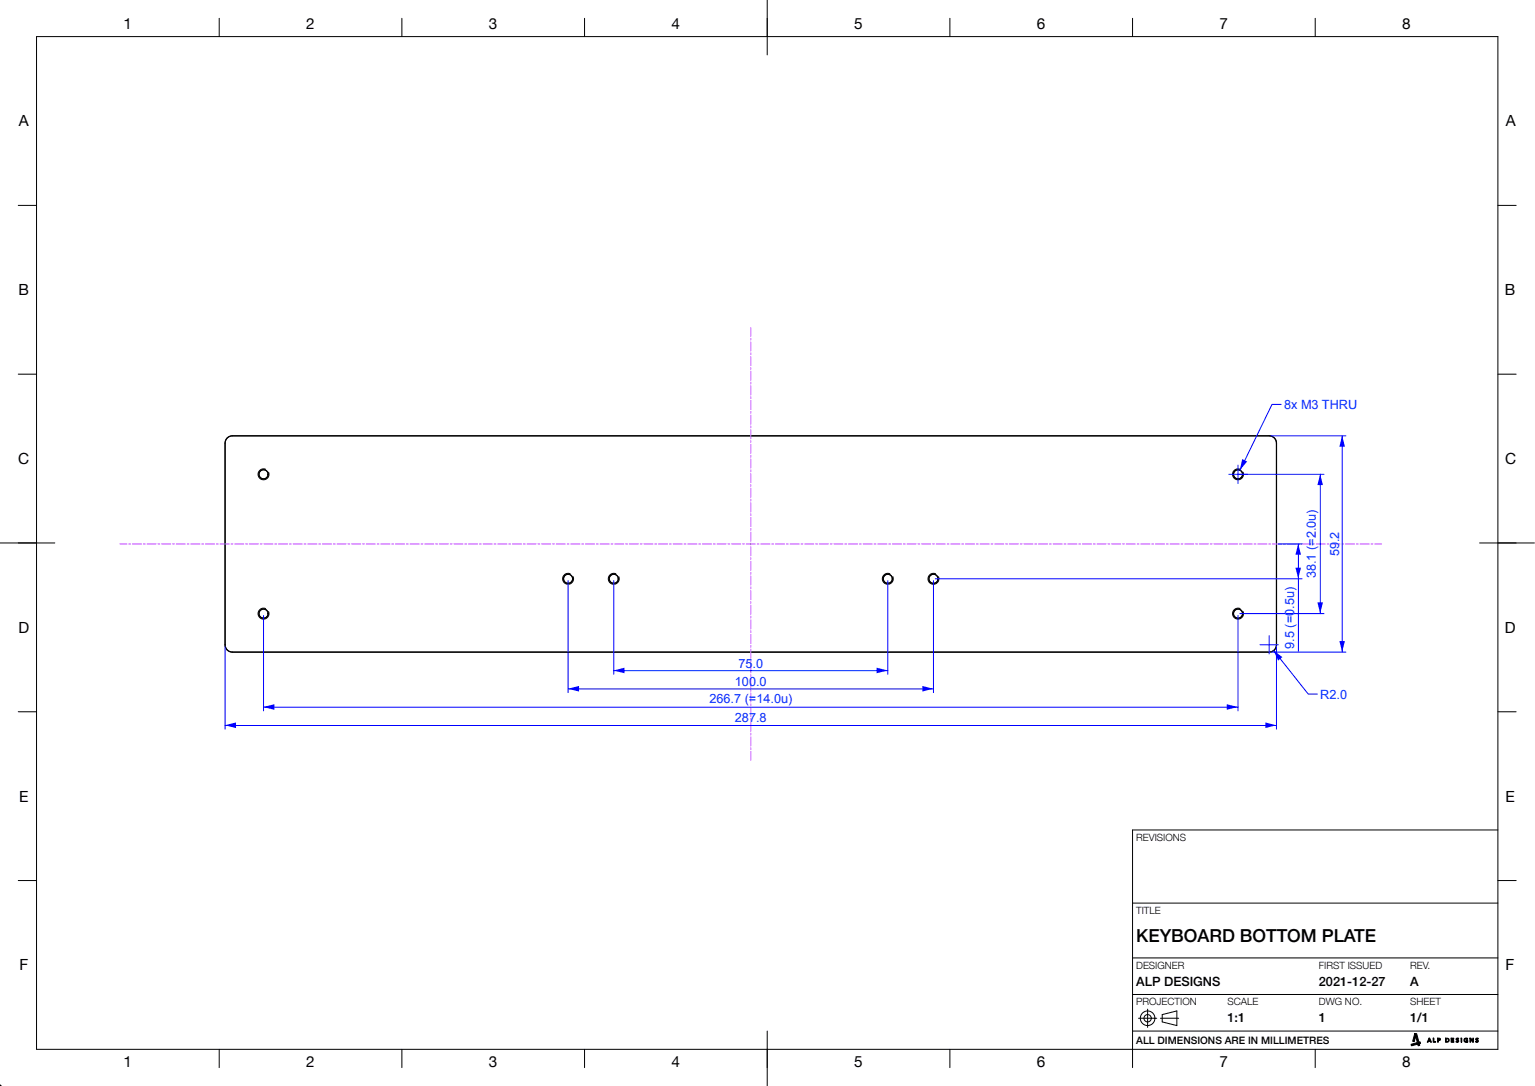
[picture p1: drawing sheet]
<svg xmlns="http://www.w3.org/2000/svg" width="420mm" height="297mm" viewBox="0 0 420 297" stroke-linecap="round" stroke-linejoin="round" font-family="sans-serif">
<g fill="none" stroke="#000" stroke-width=".34">
<path d="M62.2 119.8l.7-.5 .7-.1h283.8a2 2 0 0 1 2 2v55.2a2 2 0 0 1-2 2h-283.8a2 2 0 0 1-2-2v-55.2l.1-.7z"/>
<circle cx="72.1" cy="129.7" r="1.25"/>
<circle cx="338.9" cy="129.7" r="1.25"/>
<circle cx="155.5" cy="158.3" r="1.25"/>
<circle cx="168" cy="158.3" r="1.25"/>
<circle cx="243" cy="158.3" r="1.25"/>
<circle cx="255.5" cy="158.3" r="1.25"/>
<circle cx="72.1" cy="167.8" r="1.25"/>
<circle cx="338.9" cy="167.8" r="1.25"/>
</g>
<g fill="none" stroke="#000" stroke-width=".27">
<path d="M62.2 119.8l.7-.5 .7-.1h283.8a2 2 0 0 1 2 2v55.2a2 2 0 0 1-2 2h-283.8a2 2 0 0 1-2-2v-55.2l.1-.7zM72.7 128.3a1.5 1.5 0 0 0-2.1 1.2 1.5 1.5 0 0 0 1.7 1.7 1.5 1.5 0 0 0 1.2-2M339.4 128.3a1.5 1.5 0 0 0-2 1.2 1.5 1.5 0 0 0 1.7 1.7 1.5 1.5 0 0 0 1.2-2M156.1 156.9a1.5 1.5 0 0 0-2.1 1.2 1.5 1.5 0 0 0 1.7 1.7 1.5 1.5 0 0 0 1.2-2.1M168.6 156.9a1.5 1.5 0 0 0-2.1 1.2 1.5 1.5 0 0 0 1.7 1.7 1.5 1.5 0 0 0 1.2-2.1M243.6 156.9a1.5 1.5 0 0 0-2.1 1.2 1.5 1.5 0 0 0 1.7 1.7 1.5 1.5 0 0 0 1.2-2.1M256.1 156.9a1.5 1.5 0 0 0-2.1 1.2 1.5 1.5 0 0 0 1.7 1.7 1.5 1.5 0 0 0 1.2-2.1M72.7 166.5a1.5 1.5 0 0 0-2.1 1.1 1.5 1.5 0 0 0 1.7 1.7 1.5 1.5 0 0 0 1.2-2M339.4 166.5a1.5 1.5 0 0 0-2 1.1 1.5 1.5 0 0 0 1.7 1.7 1.5 1.5 0 0 0 1.2-2"/>
<circle cx="72.1" cy="129.7" r="1.25"/>
<circle cx="338.9" cy="129.7" r="1.25"/>
<circle cx="155.5" cy="158.3" r="1.25"/>
<circle cx="168" cy="158.3" r="1.25"/>
<circle cx="243" cy="158.3" r="1.25"/>
<circle cx="255.5" cy="158.3" r="1.25"/>
<circle cx="72.1" cy="167.8" r="1.25"/>
<circle cx="338.9" cy="167.8" r="1.25"/>
</g>
<g fill="none" stroke="#bf3fff" stroke-width=".27">
<path d="M205.5 89.6v2.4M205.5 92.5v.5M205.5 93.5v2.5M205.5 96.5v.5M205.5 97.5v2.5M205.5 100.5v.5M205.5 101.5v2.5M205.5 104.5v.5M205.5 105.5v2.5M205.5 108.5v.5M205.5 109.5v2.5M205.5 112.5v.5"/>
<path d="M205.5 113.5v2.5M205.5 116.5v.5M205.5 117.5v2.5M205.5 120.5v.5M205.5 121.5v2.5M205.5 124.5v.5M205.5 125.5v2.5M205.5 128.5v.5M205.5 129.5v2.5M205.5 132.5v.5M205.5 133.5v2.5M205.5 136.5v.5"/>
<path d="M205.5 137.5v2.5M32.8 148.8h1.9M35.2 148.8h.5M36.2 148.8h2.5M39.2 148.8h.5M40.2 148.8h2.5M43.2 148.8h.5M44.2 148.8h2.5M47.2 148.8h.5M48.2 148.8h2.5M51.2 148.8h.5M52.2 148.8h2.5"/>
<path d="M55.2 148.8h.5M56.2 148.8h2.5M59.2 148.8h.5M60.2 148.8h2.5M63.2 148.8h.5M64.2 148.8h2.5M67.2 148.8h.5M68.2 148.8h2.5M71.2 148.8h.5M72.2 148.8h2.5M75.2 148.8h.5M76.2 148.8h2.5"/>
<path d="M79.2 148.8h.5M80.2 148.8h2.5M83.2 148.8h.5M84.2 148.8h2.5M87.2 148.8h.5M88.2 148.8h2.5M91.2 148.8h.5M92.2 148.8h2.5M95.2 148.8h.5M96.2 148.8h2.5M99.2 148.8h.5M100.2 148.8h2.5"/>
<path d="M103.2 148.8h.5M104.2 148.8h2.5M107.2 148.8h.5M108.2 148.8h2.5M111.2 148.8h.5M112.2 148.8h2.5M115.2 148.8h.5M116.2 148.8h2.5M119.2 148.8h.5M120.2 148.8h2.5M123.2 148.8h.5M124.2 148.8h2.5"/>
<path d="M127.2 148.8h.5M128.2 148.8h2.5M131.2 148.8h.5M132.2 148.8h2.5M135.2 148.8h.5M136.2 148.8h2.5M139.2 148.8h.5M140.2 148.8h2.5M143.2 148.8h.5M144.2 148.8h2.5M147.2 148.8h.5M148.2 148.8h2.5"/>
<path d="M151.2 148.8h.5M152.2 148.8h2.5M155.2 148.8h.5M156.2 148.8h2.5M159.2 148.8h.5M160.2 148.8h2.5M163.2 148.8h.5M164.2 148.8h2.5M167.2 148.8h.5M168.2 148.8h2.5M171.2 148.8h.5M172.2 148.8h2.5"/>
<path d="M175.2 148.8h.5M176.2 148.8h2.5M179.2 148.8h.5M180.2 148.8h2.5M183.2 148.8h.5M184.2 148.8h2.5M187.2 148.8h.5M188.2 148.8h2.6M191.3 148.8h.5M192.3 148.8h2.5M195.3 148.8h.5M196.3 148.8h2.5"/>
<path d="M199.3 148.8h.5M200.3 148.8h2.5M203.3 148.8h.5M204.3 148.8h2.5M205.5 140.5v.5M205.5 141.5v2.5M205.5 144.5v.5M205.5 145.5v2.5M205.5 148.5v.5M205.5 149.5v2.5M205.5 152.5v.5M205.5 153.5v2.5"/>
<path d="M205.5 156.5v.5M205.5 157.5v2.5M207.3 148.8h.5M208.3 148.8h2.5M211.3 148.8h.5M212.3 148.8h2.5M215.3 148.8h.5M216.3 148.8h2.5M219.3 148.8h.5M220.3 148.8h2.5M223.3 148.8h.5M224.3 148.8h2.5"/>
<path d="M227.3 148.8h.5M228.3 148.8h2.5M231.3 148.8h.5M232.3 148.8h2.5M235.3 148.8h.5M236.3 148.8h2.5M239.3 148.8h.5M240.3 148.8h2.5M243.3 148.8h.5M244.3 148.8h2.5M247.3 148.8h.5M248.3 148.8h2.5"/>
<path d="M251.3 148.8h.5M252.3 148.8h2.5M255.3 148.8h.5M256.3 148.8h2.5M259.3 148.8h.5M260.3 148.8h2.5M263.3 148.8h.5M264.3 148.8h2.5M267.3 148.8h.5M268.3 148.8h2.5M271.3 148.8h.5M272.3 148.8h2.5"/>
<path d="M275.3 148.8h.5M276.3 148.8h2.5M279.3 148.8h.5M280.3 148.8h2.5M283.3 148.8h.5M284.3 148.8h2.5M287.3 148.8h.5M288.3 148.8h2.5M291.3 148.8h.5M292.3 148.8h2.5M295.3 148.8h.5M296.3 148.8h2.5"/>
<path d="M299.3 148.8h.5M300.3 148.8h2.5M303.3 148.8h.5M304.3 148.8h2.5M307.3 148.8h.5M308.3 148.8h2.5M311.3 148.8h.5M312.3 148.8h2.5M315.3 148.8h.5M316.3 148.8h2.5M319.3 148.8h.5M320.3 148.8h2.5"/>
<path d="M323.3 148.8h.5M324.3 148.8h2.5M327.3 148.8h.5M328.3 148.8h2.5M331.3 148.8h.5M332.3 148.8h2.5M335.3 148.8h.5M336.3 148.8h2.5M339.3 148.8h.5M340.3 148.8h2.5M343.3 148.8h.5M344.3 148.8h2.5"/>
<path d="M347.3 148.8h.5M348.3 148.8h2.5M351.3 148.8h.5M352.3 148.8h2.5M355.3 148.8h.5M356.3 148.8h2.5M359.3 148.8h.5M360.3 148.8h2.5M363.3 148.8h.5M364.3 148.8h2.5M367.3 148.8h.5M368.3 148.8h2.5"/>
<path d="M371.3 148.8h.5M372.3 148.8h2.5M375.3 148.8h.5M376.3 148.8h1.9M205.5 160.5v.5M205.5 161.5v2.5M205.5 164.5v.5M205.5 165.5v2.5M205.5 168.5v.5M205.5 169.5v2.5M205.5 172.5v.5M205.5 173.5v2.5"/>
<path d="M205.5 176.5v.5M205.5 177.5v2.5M205.5 180.5v.5M205.5 181.5v2.5M205.5 184.5v.5M205.5 185.5v2.5M205.5 188.5v.5M205.5 189.5v2.5M205.5 192.5v.5M205.5 193.5v2.5M205.5 196.5v.5M205.5 197.5v2.5"/>
<path d="M205.5 200.5v.5M205.5 201.5v2.5M205.5 204.5v.5M205.5 205.5v2.4"/>
</g>
<g fill="#00f">
<path d="M72.1 193.4l3-.8v1.5z"/>
<path d="M335.8 192.6l3 .8-3 .7z"/>
</g>
<path d="M72.1 168.3v26.1M338.9 168.3v26.1M72.1 193.4h266.8" fill="none" stroke="#00f" stroke-width=".27"/>
<g fill="#00f">
<path d="M361.4 129.7l.7 3h-1.5z"/>
<path d="M360.6 164.8h1.5l-.7 3z"/>
</g>
<path d="M339.4 129.7h23M361.4 129.7v38.1M339.4 167.8h23" fill="none" stroke="#00f" stroke-width=".27"/>
<g fill="#00f">
<path d="M61.6 198.4l3-.8v1.5z"/>
<path d="M346.4 197.6l2.9 .8-2.9 .7z"/>
</g>
<path d="M61.6 176.9v22.5M349.4 176.9v22.5M61.6 198.4h287.8" fill="none" stroke="#00f" stroke-width=".27"/>
<path d="M348.6 177.9l2.4 1.8-1.2 1z" fill="#00f"/>
<path d="M344.9 176.4h5M347.4 173.9v5M348.6 177.9l9.5 11.9h2.5" fill="none" stroke="#00f" stroke-width=".27"/>
<g fill="#00f">
<path d="M155.4 188.4l3.1-.8v1.5z"/>
<path d="M252.5 187.6l2.9 .8-2.9 .7z"/>
</g>
<path d="M155.5 158.8v30.6M255.5 158.8v30.6M155.5 188.4h100" fill="none" stroke="#00f" stroke-width=".27"/>
<g fill="#00f">
<path d="M168 183.4l2.9-.8v1.5z"/>
<path d="M239.9 182.6l3.1 .8-3.1 .7z"/>
</g>
<path d="M168 158.8v25.6M243 158.8v25.6M168 183.4h75" fill="none" stroke="#00f" stroke-width=".27"/>
<g fill="#00f">
<path d="M366.6 175.3h1.5l-.7 3z"/>
<path d="M367.4 119.1l.7 3.1h-1.5z"/>
</g>
<path d="M347.9 119.2h20.5M367.4 119.2v59.2M347.9 178.4h20.5" fill="none" stroke="#00f" stroke-width=".27"/>
<g fill="#00f">
<path d="M354.6 155.3h1.5l-.8 2.9z"/>
<path d="M355.3 148.8l.8 2.9h-1.5z"/>
</g>
<path d="M256 158.3h100.4M349.9 148.8h6.5M355.4 148.8v29.3" fill="none" stroke="#00f" stroke-width=".27"/>
<path d="M340 125.6l1.4 .6-2.1 2.4z" fill="#00f"/>
<path d="M350.7 110.6h-2.5l-8.8 18M336.4 129.7h5M338.9 127.2v5" fill="none" stroke="#00f" stroke-width=".27"/>
<g fill="#000">
<path d="M387.2 282.7h.6l.6 2.4 .3-.1 .1 .4-.3 .1 .1 .4-.4 .2-.1-.5-1.8 .5-.1-.5 1.8-.4-.5-1.8-.4 1.5-.4-.1zM392.3 283.9h.2v1h.5v.2h-.7zM397.2 283.9h.7v.2h-.5v.3h.5v.2h-.5v.3h.6v.2h-.8zM398.8 283.9l.5 .1-.5 .1v.2l.5 .4-.3 .4-.5-.2 .6-.1-.6-.5zM399.9 283.9h.2v1.2h-.2zM400.7 284.3l.4-.3 .6 .1-.7 .1-.1 .5 .6 .2-.2-.5h.4v.6l-.6 .1-.4-.4zM402.3 283.9h.3l.5 .9v-.9h.2v1.2h-.2l-.6-.9v.9h-.2zM404.2 283.9l.5 .1-.5 .1-.1 .2 .6 .4-.3 .4-.5-.2 .5-.1-.5-.5z"/>
<path d="M391.2 283.9h.1l.5 1.2h-.2l-.1-.3h-.5l-.1 .3h-.2zM391.2 284.2l-.1 .4h.3z"/>
<path d="M393.5 283.9l.5 .1 .3 .3-.3 .3h-.3v.5h-.2zM393.7 284.1v.3l.4-.1z"/>
<path d="M395.7 283.9l.6 .1 .3 .2v.6l-.9 .3zM395.9 284.1v.8l.5-.2-.1-.5z"/>
</g>
<g fill="none" stroke="#000" stroke-width=".27">
<path d="M10 10h400v277h-400zM60 5v5M110 5v5M160 5v5M210 0v15M260 5v5M310 5v5M360 5v5M5 56.2h5M410 56.2h5M5 102.3h5M410 102.3h5"/>
<path d="M0 148.5h15M405 148.5h15M5 194.7h5M410 194.7h5M410 227h-100v65M5 240.8h5M310 247h100M410 240.8h5M310 272h100M310 262h100M311.6 278.5h5M314.1 276v5"/>
<path d="M317.6 278.5h5M318.1 277.5l4-1v4l-4-1zM60 287v5M110 287v5M160 287v5M210 282v15M260 287v5M310 282h100M360 287v5M387.2 282.7h.6l.6 2.4 .3-.1 .1 .4-.3 .1 .1 .4-.4 .2-.1-.5-1.8 .5-.1-.5 1.8-.4-.5-1.8-.4 1.5-.4-.1zM391.2 283.9h.1l.5 1.2h-.2l-.1-.3h-.5l-.1 .3h-.2zM391.2 284.2l.2 .4h-.3z"/>
<path d="M392.3 283.9h.2v1h.5v.2h-.7zM393.5 283.9a.43 .43 0 0 1 .6 0 .43 .43 0 0 1 0 .7h-.4v.5h-.2zM395.7 283.9a.65 .65 0 0 1 1 .6 .65 .65 0 0 1-1 .5zM395.9 284.1a.4 .4 0 0 1 .6 .3 .4 .4 0 0 1-.6 .4zM397.2 283.9h.7v.2h-.5v.3h.5v.2h-.5v.3h.6v.2h-.8zM398.6 284h.7l-.5 .1v.2a.39 .39 0 0 1 .5 .3 .39 .39 0 0 1-.2 .4 .39 .39 0 0 1-.5-.1v-.1a.24 .24 0 0 0 .4 .1 .24 .24 0 0 0 .1-.3 .24 .24 0 0 0-.4-.1zM399.9 283.9h.2v1.2h-.2zM400.9 284.1l.2-.1a.3 .3 0 0 1 .3-.1 .3 .3 0 0 1 .2 .3 .38 .38 0 0 0-.5-.1 .38 .38 0 0 0-.1 .6 .38 .38 0 0 0 .5 0l-.2-.3h.4a.53 .53 0 0 1-.5 .8 .53 .53 0 0 1-.5-.7zM402.3 283.9h.3l.5 .9v-.9h.2v1.2h-.2l-.6-.9v.9h-.2zM404 284h.7l-.5 .1v.2a.39 .39 0 0 1 .4 .3 .39 .39 0 0 1-.2 .4 .39 .39 0 0 1-.5-.1l.1-.1a.24 .24 0 0 0 .3 .1 .24 .24 0 0 0 .1-.3 .24 .24 0 0 0-.3-.1z"/>
<circle cx="314.1" cy="278.5" r="1"/>
<circle cx="314.1" cy="278.5" r="2"/>
<circle cx="393.9" cy="284.3" r=".18"/>
</g>
<path d="M-.1 296.9l.2 .2z" fill="#fff"/>
<path d="M-.1 296.8h.3v.3" fill="none" stroke="#000" stroke-width=".27"/>
<text font-size="4.9" x="311" y="257.5">KEYBOARD BOTTOM PLATE</text>
<g font-size="4.2">
<text x="33.8" y="8">1</text>
<text x="83.8" y="8">2</text>
<text x="133.8" y="8">3</text>
<text x="183.8" y="8">4</text>
<text x="233.8" y="8">5</text>
<text x="283.8" y="8">6</text>
<text x="333.8" y="8">7</text>
<text x="383.8" y="8">8</text>
<text x="5.1" y="34.6">A</text>
<text x="412.1" y="34.6">A</text>
<text x="5.1" y="80.7">B</text>
<text x="411.9" y="80.7">B</text>
<text x="5" y="126.9">C</text>
<text x="412" y="126.9">C</text>
<text x="5" y="173.1">D</text>
<text x="411.9" y="173.1">D</text>
<text x="5.2" y="219.2">E</text>
<text x="412.1" y="219.2">E</text>
<text x="5.3" y="265.4">F</text>
<text x="412.1" y="265.4">F</text>
<text x="33.8" y="292">1</text>
<text x="83.8" y="292">2</text>
<text x="133.8" y="291.9">3</text>
<text x="183.8" y="292">4</text>
<text x="233.8" y="291.9">5</text>
<text x="283.8" y="291.9">6</text>
<text x="333.8" y="291.9">7</text>
<text x="383.8" y="291.9">8</text>
</g>
<g font-size="3.5" fill="#0433ff">
<text x="351.5" y="111.8">8x M3 THRU</text>
<text x="366.6" y="152.2" transform="rotate(-90 366.6 152.2)">59.2</text>
<text x="360.2" y="158.2" transform="rotate(-90 360.2 158.2)">38.1 (=2.0u)</text>
<text x="354.2" y="177.5" transform="rotate(-90 354.2 177.5)">9.5 (=0.5u)</text>
<text x="202.1" y="182.6">75.0</text>
<text x="201.2" y="187.6">100.0</text>
<text x="361.4" y="191.1">R2.0</text>
<text x="194.2" y="192.2">266.7 (=14.0u)</text>
<text x="201.2" y="197.6">287.8</text>
</g>
<g font-size="3.5">
<text x="311" y="269.6">ALP DESIGNS</text>
<text x="361" y="269.6">2021-12-27</text>
<text x="386" y="269.6">A</text>
<text x="336" y="279.6">1:1</text>
<text x="361" y="279.6">1</text>
<text x="386" y="279.6">1/1</text>
</g>
<text font-size="2.8" x="311" y="285.5">ALL DIMENSIONS ARE IN MILLIMETRES</text>
<g font-size="2.7">
<text x="311" y="230">REVISIONS</text>
<text x="311" y="250">TITLE</text>
<text x="311" y="265">DESIGNER</text>
<text x="361" y="265">FIRST ISSUED</text>
<text x="386" y="265">REV.</text>
<text x="311" y="275">PROJECTION</text>
<text x="336" y="275">SCALE</text>
<text x="361" y="275">DWG NO.</text>
<text x="386" y="275">SHEET</text>
</g>
</svg>
